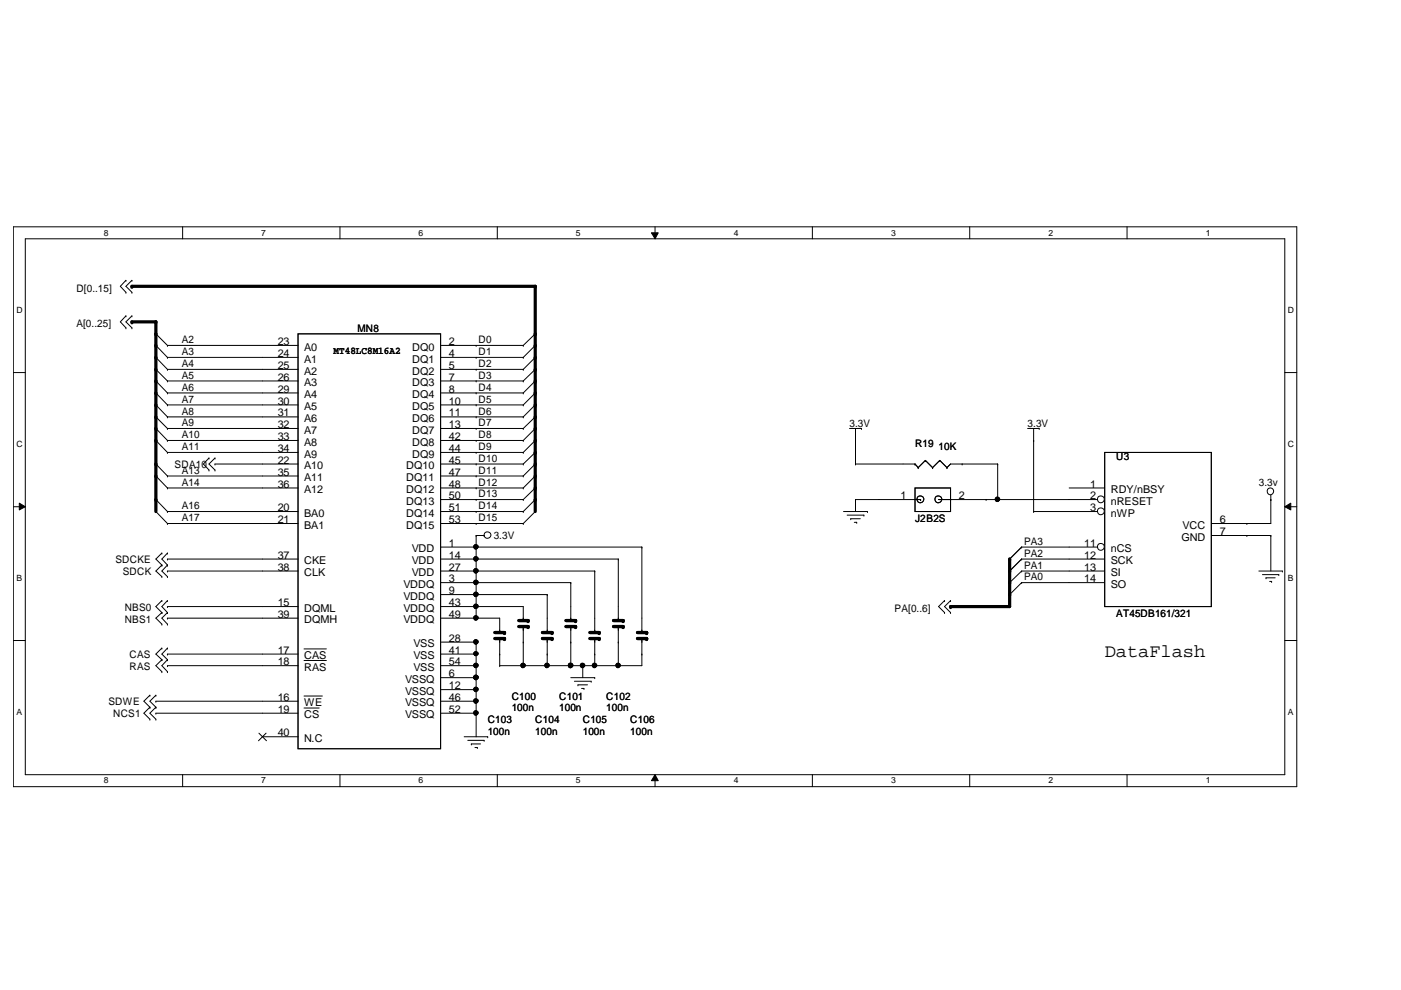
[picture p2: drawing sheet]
<svg xmlns="http://www.w3.org/2000/svg" width="297mm" height="210mm" viewBox="0 0 297 210" stroke-linecap="round" stroke-linejoin="round" font-family="sans-serif">
<path d="M2.8 48.1h272.1v118.7h-272.1zM5.4 50.6h267v113.7h-267z" fill="none" stroke="#000" stroke-width=".21"/>
<g fill="#fff">
<path d="M22 48.3h1.1v2.1h-1.1z"/>
<path d="M22 164.5h1.1v2h-1.1z"/>
</g>
<path d="M38.7 48.1v2.5M38.7 164.3v2.5" fill="none" stroke="#000" stroke-width=".21"/>
<g fill="#fff">
<path d="M55.4 48.3h1v2.1h-1z"/>
<path d="M55.4 164.5h1v2h-1z"/>
</g>
<path d="M72.1 48.1v2.5M72.1 164.3v2.5" fill="none" stroke="#000" stroke-width=".21"/>
<g fill="#fff">
<path d="M88.8 48.3h1v2.1h-1z"/>
<path d="M88.8 164.5h1v2h-1z"/>
</g>
<path d="M105.4 48.1v2.5M105.4 164.3v2.5" fill="none" stroke="#000" stroke-width=".21"/>
<g fill="#fff">
<path d="M122.1 48.3h1v2.1h-1z"/>
<path d="M122.1 164.5h1v2h-1z"/>
</g>
<path d="M138.1 49.4h1.5l-.7 1.2zM138.9 48.1v2.5M138.9 164.3l.7 1.2h-1.5zM138.9 164.3v2.5" fill="none" stroke="#000" stroke-width=".21"/>
<path d="M138.1 49.4h1.5l-.7 1.2zM138.9 164.3l.7 1.2h-1.5z" fill="#000"/>
<g fill="#fff">
<path d="M155.6 48.3h1v2.1h-1z"/>
<path d="M155.6 164.5h1v2h-1z"/>
</g>
<path d="M172.2 48.1v2.5M172.2 164.3v2.5" fill="none" stroke="#000" stroke-width=".21"/>
<g fill="#fff">
<path d="M188.9 48.3h1v2.1h-1z"/>
<path d="M188.9 164.5h1v2h-1z"/>
</g>
<path d="M205.6 48.1v2.5M205.6 164.3v2.5" fill="none" stroke="#000" stroke-width=".21"/>
<g fill="#fff">
<path d="M222.3 48.3h1v2.1h-1z"/>
<path d="M222.3 164.5h1v2h-1z"/>
</g>
<path d="M239 48.1v2.5M239 164.3v2.5" fill="none" stroke="#000" stroke-width=".21"/>
<g fill="#fff">
<path d="M255.6 48.3h1.1v2.1h-1.1z"/>
<path d="M255.6 164.5h1.1v2h-1.1z"/>
<path d="M3.5 64.8h1.3v2h-1.3z"/>
<path d="M273.1 64.8h1.2v2h-1.2z"/>
<path d="M3.5 93.1h1.3v2.1h-1.3z"/>
<path d="M273.1 93.1h1.2v2.1h-1.2z"/>
</g>
<path d="M2.8 79h2.6M272.4 79h2.5" fill="none" stroke="#000" stroke-width=".21"/>
<g fill="#fff">
<path d="M3.5 121.6h1.2v2h-1.2z"/>
<path d="M273.1 121.6h1.2v2h-1.2z"/>
</g>
<path d="M2.8 107.4h2.6M4.1 106.7l1.3 .7-1.3 .7zM272.4 107.4l1.3-.7v1.4zM272.4 107.4h2.5" fill="none" stroke="#000" stroke-width=".21"/>
<path d="M4.1 106.7l1.3 .7-1.3 .7zM272.4 107.4l1.3-.7v1.4z" fill="#000"/>
<g fill="#fff">
<path d="M3.5 149.9h1.1v2.1h-1.1z"/>
<path d="M273.1 149.9h1.1v2.1h-1.1z"/>
</g>
<g fill="none" stroke="#000" stroke-width=".21">
<path d="M26.7 59.4h.1M26.7 59.4l-1.2 1.3 1.2 1.3M28 59.4h.1M28 59.4l-1.3 1.3 1.3 1.3M26.7 67h.1M26.7 69.5h.1M26.7 62h.1M26.7 67l-1.2 1.2 1.2 1.3M28 67h.1M28 69.5h.1M28 62h.1M28 67l-1.3 1.2 1.3 1.3"/>
<path d="M33 70.8h.1M33 75.8h.1M33 73.2h.1M33 78.3h.1M33 70.8l2.5 2.4M33 75.8l2.5 2.5M33 73.2l2.5 2.6M33 78.3l2.5 2.5M35.5 73.2h.1M35.5 75.8h.1M35.5 78.3h.1M35.5 78.3h27.7"/>
<path d="M35.5 73.2h27.7M35.5 75.8h27.7M63.2 70.8h30.2v88h-30.2zM93.4 78.3h17.5M93.4 73.2h17.5M93.4 75.8h17.5M101 78.3h.1M101 73.2h.1M101 75.8h.1M110.9 78.3h.1M110.9 73.2h.1M110.9 75.8h.1"/>
<path d="M113.5 75.8l-2.6 2.5M113.5 78.3l-2.6 2.5M113.5 70.8l-2.6 2.4M113.5 73.2l-2.6 2.6M33 98.4h.1M33 83.3h.1M33 88.4h.1M33 80.8h.1M33 93.4h.1M33 85.9h.1M33 90.8h.1M33 98.4l2.5 2.5"/>
<path d="M33 83.3l2.5 2.6M33 88.4l2.5 2.4M33 80.8l2.5 2.5M33 93.4l2.5 2.5M33 85.9l2.5 2.5M33 90.8l2.5 2.6M35.5 93.4h.1M35.5 83.3h.1M35.5 88.4h.1M35.5 90.8h.1M35.5 80.8h.1M35.5 95.9h.1"/>
<path d="M35.5 85.9h.1M35.5 93.4h27.7M35.5 90.8h27.7M35.5 80.8h27.7M35.5 83.3h27.7M35.5 95.9h27.7M35.5 85.9h27.7M35.5 88.4h27.7M44.3 99.7h.1M44.3 97.1h.1M44.3 97.1l-1.2 1.3 1.2 1.3M45.6 98.4h.1"/>
<path d="M45.6 99.7h.1M45.6 97.1h.1M45.6 98.4h17.6M45.6 97.1l-1.3 1.3 1.3 1.3M93.4 93.4h17.5M93.4 90.8h17.5M93.4 80.8h17.5M93.4 83.3h17.5M93.4 98.4h17.5M93.4 95.9h17.5M93.4 85.9h17.5M93.4 88.4h17.5"/>
<path d="M101 93.4h.1M101 90.8h.1M101 80.8h.1M101 83.3h.1M101 98.4h.1M101 95.9h.1M101 85.9h.1M101 88.4h.1M110.9 90.8h.1M110.9 98.4h.1M110.9 95.9h.1M110.9 85.9h.1"/>
<path d="M110.9 80.8h.1M110.9 93.4h.1M110.9 88.4h.1M110.9 83.3h.1M113.5 88.4l-2.6 2.4M113.5 98.4l-2.6 2.5M113.5 95.9l-2.6 2.5M113.5 93.4l-2.6 2.5M113.5 83.3l-2.6 2.6M113.5 90.8l-2.6 2.6M113.5 85.9l-2.6 2.5M113.5 80.8l-2.6 2.5"/>
<path d="M180.1 90.8h2.6M181.4 98.4h.1M181.4 93.4h.1M181.4 98.4h12.6M181.4 90.8v7.6M182.7 90.8h.1M194 98.4h.1M194 98.4l.7 .7M194.7 99.1h.1M196.2 97.6h.1M196.2 97.6l1.5 1.5M196.2 97.6l-1.5 1.5"/>
<path d="M197.7 99.1h.1M199.2 97.6h.1M199.2 97.6l1.6 1.5M199.2 97.6l-1.5 1.5M200.8 99.1h.1M204 98.4h.1M211.5 98.4h.1M211.5 98.4h-10l-.7 .7M211.5 98.4v7.5M217.9 90.8h2.4M219.1 93.4h.1M219.1 90.8v17.7"/>
<path d="M220.3 90.8h.1M234.2 95.9h22.6v32.7h-22.6zM33 108.5h.1M33 100.9h.1M33 105.9h.1M33 108.5l2.5 2.5M33 100.9l2.5 2.6M33 105.9l2.5 2.6M34.3 119.8h.1M34.3 117.3h.1M34.3 117.3l-1.3 1.2 1.3 1.3M34.3 119.8l-1.3 1.3 1.3 1.2"/>
<path d="M35.5 118.5h.1M35.5 100.9h.1M35.5 108.5h.1M35.5 103.5h.1M35.5 111h.1M35.5 119.8h.1M35.5 117.3h.1M35.5 118.5h27.7M35.5 103.5h27.7M35.5 100.9h27.7M35.5 108.5h27.7M35.5 111h27.7"/>
<path d="M35.5 117.3l-1.2 1.2 1.2 1.3M35.5 119.8l-1.2 1.3 1.2 1.2M93.4 118.5h37.7M93.4 105.9h17.5M93.4 103.5h17.5M93.4 116h42.7M93.4 100.9h17.5M93.4 108.5h17.5M93.4 111h17.5M101 105.9h.1M101 103.5h.1M101 116h.1"/>
<path d="M101 100.9h.1M101 108.5h.1M101 118.5h.1M101 111h.1M101 113.5h.1M101 113.5v17.6M101 113.5h1.6M102.6 113.5h.1M110.9 111h.1M110.9 100.9h.1M110.9 103.5h.1M110.9 105.9h.1"/>
<path d="M110.9 108.5h.1M113.5 108.5l-2.6 2.5M113.5 100.9l-2.6 2.6M113.5 103.5l-2.6 2.4M113.5 105.9l-2.6 2.6M131.1 118.5h.1M131.1 118.5v10.1M136.1 116h.1M136.1 116v15.1M178.8 108.5h5.1M179.6 109.2h3.6M180.4 110h.1"/>
<path d="M180.4 110h2M181.1 110.7h.5M181.4 105.9h.1M181.4 105.9h5M181.4 105.9v2.6M181.6 110.7h.1M183.2 109.2h.1M183.9 108.5h.1M209.1 105.9h.1M209.1 105.9h17.6M211.5 105.9h.1M214.1 118.5h.1"/>
<path d="M216.6 116h.1M216.6 118.5h.1M216.6 118.5h10.1M216.6 116h10.1M216.6 116l-2.5 2.5M216.6 118.5l-2.5 2.6M219.1 108.5h.1M219.1 108.5h7.6M226.7 103.5h7.5M264.4 111h.1M264.4 113.5h.1M264.4 113.5h5"/>
<path d="M269.4 105.9h.1M269.4 113.5h.1M269.4 105v6h-5M269.4 113.5v7.6M2.8 135.8h2.6M34.3 122.3h.1M34.3 132.3h.1M34.3 129.9h.1M34.3 127.3h.1M34.3 139.9h.1M34.3 137.4h.1M34.3 129.9l-1.3 1.2 1.3 1.2"/>
<path d="M34.3 127.3l-1.3 1.3 1.3 1.3M34.3 137.4l-1.3 1.3 1.3 1.2M34.3 139.9l-1.3 1.2 1.3 1.3M35.5 121.1h.1M35.5 131.1h.1M35.5 128.6h.1M35.5 138.7h.1M35.5 122.3h.1M35.5 132.3h.1M35.5 129.9h.1M35.5 127.3h.1M35.5 139.9h.1"/>
<path d="M35.5 137.4h.1M35.5 121.1h27.7M35.5 131.1h27.7M35.5 128.6h27.7M35.5 138.7h27.7M35.5 129.9l-1.2 1.2 1.2 1.2M35.5 127.3l-1.2 1.3 1.2 1.3M35.5 137.4l-1.2 1.3 1.2 1.2M35.5 139.9l-1.2 1.2 1.2 1.3M64.5 137.6h4.7M93.4 131.1h12.5v3M93.4 121.1h32.7"/>
<path d="M93.4 128.6h17.5v3M93.4 123.5h27.6M93.4 126.1h22.6M93.4 138.7h7.6M93.4 136.1h7.6M101 128.6h.1M101 123.5h.1M101 121.1h.1M101 126.1h.1M101 138.7h.1M101 131.1h.1M101 136.1h.1"/>
<path d="M101 136.1v20.1M105.9 138.7h.1M105.9 134.1h.1M105.9 135.4h.1M105.9 135.4v5.7M110.9 136.1h.1M110.9 131.6h.1M110.9 132.8h.1M110.9 132.8v8.3M116 138.7h.1M116 126.1h.1M116 126.1v5"/>
<path d="M116 138.7v2.4M121 136.1h.1M121 123.5h.1M121 131.6h.1M121 132.8h.1M121 123.5v8.1M121 132.8v8.3M126.1 138.7h.1M126.1 121.1h.1M126.1 134.1h.1M126.1 135.4h.1M126.1 121.1v13"/>
<path d="M126.1 135.4v5.7M131.1 136.1h.1M131.1 136.1v5M136.1 138.7h.1M136.1 138.7v2.4h-30.2M200.3 127.3h.1M200.3 129.9h.1M200.3 127.3l-1.3 1.3 1.3 1.3M201.5 127.3h.1M201.5 129.9h.1M201.5 127.3l-1.2 1.3 1.2 1.3M214.1 121.1h.1"/>
<path d="M214.1 126.1h.1M214.1 123.5h.1M216.6 121.1h.1M216.6 123.5h.1M216.6 121.1h10.1M216.6 123.5h10.1M216.6 123.5l-2.5 2.6M216.6 121.1l-2.5 2.4M266.9 121.1h5M267.7 121.8h3.4M268.4 122.5h.1M268.4 122.5h2"/>
<path d="M269.2 123.3h.4M269.6 123.3h.1M271.1 121.8h.1M271.9 121.1h.1M272.4 135.8h2.5M31.8 149.9h.1M31.8 147.4h.1M31.8 152.5h.1M31.8 147.4l-1.3 1.3 1.3 1.2M31.8 149.9l-1.3 1.3 1.3 1.3M33 148.7h.1M33 151.2h.1"/>
<path d="M33 149.9h.1M33 147.4h.1M33 152.5h.1M33 148.7h30.2M33 151.2h30.2M33 147.4l-1.2 1.3 1.2 1.2M33 149.9l-1.2 1.3 1.2 1.3M34.3 142.4h.1M35.5 141.1h.1M35.5 142.4h.1M35.5 141.1h27.7M54.9 155.4l1.6 1.7"/>
<path d="M55.7 156.2h7.5M56.4 155.4l-1.6 1.7M64.5 140h4.7M64.5 147.6h3.9M64.5 150.1h3.2M93.4 148.7h7.6M93.4 151.2h7.6M93.4 141.1h7.6M93.4 143.7h7.6M93.4 146.2h7.6M98.4 156.2h5M99.2 157h3.4"/>
<path d="M99.9 157.7h.1M99.9 157.7h2M100.7 158.5h.5M101 146.2h.1M101 151.2h.1M101 141.1h.1M101 143.7h.1M101 148.7h.1M101.2 158.5h.1M102.6 157h.1M103.4 156.2h.1M105.9 141.1h.1"/>
<path d="M110.9 141.1h.1M116 141.1h.1M121 141.1h.1M121 143.7h5.1M121.8 144.4h3.5M122.5 145.2h.1M122.5 145.2h2.1M123.3 146h.5M123.6 141.1h.1M123.6 141.1v2.6M123.8 146h.1M125.3 144.4h.1"/>
<path d="M126.1 141.1h.1M126.1 143.7h.1M131.1 141.1h.1"/>
<circle cx="100.9" cy="115.9" r=".48"/>
<circle cx="100.9" cy="118.5" r=".48"/>
<circle cx="103.4" cy="113.5" r=".71"/>
<circle cx="211.5" cy="105.9" r=".48"/>
<circle cx="269.3" cy="104.2" r=".7"/>
<circle cx="100.9" cy="128.6" r=".48"/>
<circle cx="100.9" cy="126" r=".48"/>
<circle cx="100.9" cy="123.5" r=".48"/>
<circle cx="100.9" cy="121" r=".48"/>
<circle cx="100.9" cy="136.1" r=".48"/>
<circle cx="100.9" cy="131" r=".48"/>
<circle cx="100.9" cy="138.6" r=".45"/>
<circle cx="100.9" cy="143.6" r=".48"/>
<circle cx="100.9" cy="141.1" r=".48"/>
<circle cx="100.9" cy="151.2" r=".48"/>
<circle cx="100.9" cy="148.6" r=".48"/>
<circle cx="100.9" cy="146.2" r=".48"/>
<circle cx="110.9" cy="141.1" r=".48"/>
<circle cx="116" cy="141.1" r=".48"/>
<circle cx="121" cy="141.1" r=".48"/>
<circle cx="123.5" cy="141.1" r=".48"/>
<circle cx="126" cy="141.1" r=".48"/>
<circle cx="131" cy="141.1" r=".48"/>
</g>
<path d="M28 60.7h85.5v47.8M28 68.2h5v40.3M214.1 118.5v10.1h-12.6M104.9 134.1h2.1M104.9 135.4h2.1M110 131.6h2M110 132.8h2M120 131.6h2M120 132.8h2M125.1 134.1h1.9M125.1 135.4h1.9" fill="none" stroke="#000" stroke-width=".68"/>
<g fill="#000">
<circle cx="28" cy="60.7" r=".34"/>
<circle cx="28" cy="68.2" r=".34"/>
<circle cx="33" cy="73.2" r=".34"/>
<circle cx="33" cy="78.3" r=".34"/>
<circle cx="33" cy="75.8" r=".34"/>
<circle cx="33" cy="70.8" r=".34"/>
<circle cx="33" cy="68.2" r=".34"/>
<circle cx="113.5" cy="78.3" r=".34"/>
<circle cx="113.5" cy="60.7" r=".34"/>
<circle cx="113.5" cy="70.8" r=".34"/>
<circle cx="113.5" cy="75.8" r=".34"/>
<circle cx="113.5" cy="73.2" r=".34"/>
<circle cx="33" cy="85.9" r=".34"/>
<circle cx="33" cy="93.4" r=".34"/>
<circle cx="33" cy="83.3" r=".34"/>
<circle cx="33" cy="90.8" r=".34"/>
<circle cx="33" cy="88.4" r=".34"/>
<circle cx="33" cy="80.8" r=".34"/>
<circle cx="33" cy="98.4" r=".34"/>
<circle cx="113.5" cy="88.4" r=".34"/>
<circle cx="113.5" cy="98.4" r=".34"/>
<circle cx="113.5" cy="95.9" r=".34"/>
<circle cx="113.5" cy="85.9" r=".34"/>
<circle cx="113.5" cy="80.8" r=".34"/>
<circle cx="113.5" cy="83.3" r=".34"/>
<circle cx="113.5" cy="93.4" r=".34"/>
<circle cx="113.5" cy="90.8" r=".34"/>
<circle cx="33" cy="100.9" r=".34"/>
<circle cx="33" cy="105.9" r=".34"/>
<circle cx="113.5" cy="103.5" r=".34"/>
<circle cx="113.5" cy="100.9" r=".34"/>
<circle cx="113.5" cy="105.9" r=".34"/>
<circle cx="214.1" cy="118.5" r=".34"/>
<circle cx="107" cy="134.1" r=".34"/>
<circle cx="107" cy="135.4" r=".34"/>
<circle cx="112" cy="131.6" r=".34"/>
<circle cx="112" cy="132.8" r=".34"/>
<circle cx="122" cy="131.6" r=".34"/>
<circle cx="122" cy="132.8" r=".34"/>
<circle cx="127" cy="134.1" r=".34"/>
<circle cx="127" cy="135.4" r=".34"/>
<circle cx="201.5" cy="128.6" r=".34"/>
<circle cx="214.1" cy="126.1" r=".34"/>
<circle cx="214.1" cy="121.1" r=".34"/>
<circle cx="214.1" cy="123.5" r=".34"/>
</g>
<g fill="#000">
<circle cx="100.9" cy="115.9" r=".48"/>
<circle cx="100.9" cy="118.5" r=".48"/>
<circle cx="211.5" cy="105.9" r=".48"/>
<circle cx="100.9" cy="128.6" r=".48"/>
<circle cx="100.9" cy="126" r=".48"/>
<circle cx="100.9" cy="123.5" r=".48"/>
<circle cx="100.9" cy="121" r=".48"/>
<circle cx="100.9" cy="136.1" r=".48"/>
<circle cx="100.9" cy="131" r=".48"/>
<circle cx="100.9" cy="138.6" r=".45"/>
<circle cx="100.9" cy="143.6" r=".48"/>
<circle cx="100.9" cy="141.1" r=".48"/>
<circle cx="100.9" cy="151.2" r=".48"/>
<circle cx="100.9" cy="148.6" r=".48"/>
<circle cx="100.9" cy="146.2" r=".48"/>
<circle cx="110.9" cy="141.1" r=".48"/>
<circle cx="116" cy="141.1" r=".48"/>
<circle cx="121" cy="141.1" r=".48"/>
<circle cx="123.5" cy="141.1" r=".48"/>
<circle cx="126" cy="141.1" r=".48"/>
<circle cx="131" cy="141.1" r=".48"/>
</g>
<circle cx="233.4" cy="105.9" r=".73" fill="#fff"/>
<g fill="none" stroke="#000" stroke-width=".21">
<path d="M226.7 105.9h6"/>
<circle cx="233.4" cy="105.9" r=".73"/>
</g>
<circle cx="233.4" cy="108.4" r=".73" fill="#fff"/>
<g fill="none" stroke="#000" stroke-width=".21">
<path d="M226.7 108.5h6M256.8 111h7.6M256.8 113.5h7.6M226.7 123.5h7.5M226.7 121.1h7.5"/>
<circle cx="233.4" cy="108.4" r=".73"/>
</g>
<circle cx="233.4" cy="115.9" r=".73" fill="#fff"/>
<g fill="none" stroke="#000" stroke-width=".21">
<path d="M186.4 105.9h8.8M194 103.5h7.5v5h-7.5zM195.2 105.9h.1M199 105.9h10.1M201.5 105.9h.1M226.7 116h6M226.7 118.5h7.5M116 134.1h.1M116 135.4h.1M116 131.1v3M116 135.4v3.3M131.1 131.6h.1"/>
<path d="M131.1 132.8h.1M131.1 128.6v3M131.1 132.8v3.3M136.1 134.1h.1M136.1 135.4h.1M136.1 131.1v3M136.1 135.4v3.3"/>
<circle cx="100.9" cy="115.9" r=".48"/>
<circle cx="100.9" cy="118.5" r=".48"/>
<circle cx="195.1" cy="105.9" r=".73"/>
<circle cx="198.9" cy="105.9" r=".73"/>
<circle cx="211.5" cy="105.9" r=".48"/>
<circle cx="233.4" cy="115.9" r=".73"/>
<circle cx="100.9" cy="128.6" r=".48"/>
<circle cx="100.9" cy="126" r=".48"/>
<circle cx="100.9" cy="123.5" r=".48"/>
<circle cx="100.9" cy="121" r=".48"/>
<circle cx="100.9" cy="136.1" r=".48"/>
<circle cx="100.9" cy="131" r=".48"/>
<circle cx="100.9" cy="138.6" r=".45"/>
<circle cx="100.9" cy="143.6" r=".48"/>
<circle cx="100.9" cy="141.1" r=".48"/>
<circle cx="100.9" cy="151.2" r=".48"/>
<circle cx="100.9" cy="148.6" r=".48"/>
<circle cx="100.9" cy="146.2" r=".48"/>
<circle cx="110.9" cy="141.1" r=".48"/>
<circle cx="116" cy="141.1" r=".48"/>
<circle cx="121" cy="141.1" r=".48"/>
<circle cx="123.5" cy="141.1" r=".48"/>
<circle cx="126" cy="141.1" r=".48"/>
<circle cx="131" cy="141.1" r=".48"/>
</g>
<path d="M115 134.1h2M115 135.4h2M130.1 131.6h2M130.1 132.8h2M135.2 134.1h1.9M135.2 135.4h1.9" fill="none" stroke="#000" stroke-width=".68"/>
<g fill="#000">
<circle cx="117" cy="135.4" r=".34"/>
<circle cx="117" cy="134.1" r=".34"/>
<circle cx="132.1" cy="131.6" r=".34"/>
<circle cx="132.1" cy="132.8" r=".34"/>
<circle cx="137.1" cy="135.4" r=".34"/>
<circle cx="137.1" cy="134.1" r=".34"/>
</g>
<g fill="#000">
<circle cx="100.9" cy="115.9" r=".48"/>
<circle cx="100.9" cy="118.5" r=".48"/>
<circle cx="211.5" cy="105.9" r=".48"/>
<circle cx="100.9" cy="128.6" r=".48"/>
<circle cx="100.9" cy="126" r=".48"/>
<circle cx="100.9" cy="123.5" r=".48"/>
<circle cx="100.9" cy="121" r=".48"/>
<circle cx="100.9" cy="136.1" r=".48"/>
<circle cx="100.9" cy="131" r=".48"/>
<circle cx="100.9" cy="138.6" r=".45"/>
<circle cx="100.9" cy="143.6" r=".48"/>
<circle cx="100.9" cy="141.1" r=".48"/>
<circle cx="100.9" cy="151.2" r=".48"/>
<circle cx="100.9" cy="148.6" r=".48"/>
<circle cx="100.9" cy="146.2" r=".48"/>
<circle cx="110.9" cy="141.1" r=".48"/>
<circle cx="116" cy="141.1" r=".48"/>
<circle cx="121" cy="141.1" r=".48"/>
<circle cx="123.5" cy="141.1" r=".48"/>
<circle cx="126" cy="141.1" r=".48"/>
<circle cx="131" cy="141.1" r=".48"/>
</g>
<text font-size="4" x="234.2" y="139.3">DataFlash</text>
<g font-size="2.3">
<text x="58.9" y="73.2">23</text>
<text x="58.9" y="75.7">24</text>
<text x="64.5" y="74.3">A0</text>
<text x="64.5" y="76.9">A1</text>
<text x="87.4" y="74.3">DQ0</text>
<text x="87.4" y="76.9">DQ1</text>
<text x="95.2" y="73.2">2</text>
<text x="95.2" y="75.7">4</text>
<text x="58.9" y="78.2">25</text>
<text x="58.9" y="80.7">26</text>
<text x="58.9" y="83.2">29</text>
<text x="64.5" y="79.4">A2</text>
<text x="64.5" y="81.9">A3</text>
<text x="87.4" y="79.4">DQ2</text>
<text x="87.4" y="81.9">DQ3</text>
<text x="95.2" y="78.2">5</text>
<text x="95.2" y="80.7">7</text>
<text x="95.2" y="83.2">8</text>
<text x="58.9" y="85.8">30</text>
<text x="58.9" y="88.3">31</text>
<text x="64.5" y="84.4">A4</text>
<text x="64.5" y="87">A5</text>
<text x="64.5" y="89.5">A6</text>
<text x="87.4" y="84.4">DQ4</text>
<text x="87.4" y="87">DQ5</text>
<text x="87.4" y="89.5">DQ6</text>
<text x="95.2" y="85.8">10</text>
<text x="95.2" y="88.3">11</text>
<text x="58.9" y="90.8">32</text>
<text x="58.9" y="93.3">33</text>
<text x="58.9" y="95.8">34</text>
<text x="64.5" y="91.9">A7</text>
<text x="64.5" y="94.5">A8</text>
<text x="87.4" y="91.9">DQ7</text>
<text x="87.4" y="94.5">DQ8</text>
<text x="95.2" y="90.8">13</text>
<text x="95.2" y="93.3">42</text>
<text x="95.2" y="95.8">44</text>
<text x="58.9" y="98.3">22</text>
<text x="58.9" y="100.8">35</text>
<text x="64.5" y="97">A9</text>
<text x="64.5" y="99.5">A10</text>
<text x="86.1" y="99.5">DQ10</text>
<text x="87.4" y="97">DQ9</text>
<text x="95.2" y="98.3">45</text>
<text x="95.2" y="100.8">47</text>
<text x="58.9" y="103.4">36</text>
<text x="64.5" y="104.6">A12</text>
<text x="64.5" y="102">A11</text>
<text x="86.1" y="102">DQ11</text>
<text x="86.1" y="104.6">DQ12</text>
<text x="86.1" y="107">DQ13</text>
<text x="95.2" y="103.4">48</text>
<text x="95.2" y="105.8">50</text>
<text x="191" y="105.8">1</text>
<text x="203.3" y="105.8">2</text>
<text x="231.2" y="103.4">1</text>
<text x="231.2" y="105.8">2</text>
<text x="235.5" y="104.6">RDY/nBSY</text>
<text x="235.5" y="107">nRESET</text>
<text x="58.9" y="108.4">20</text>
<text x="58.9" y="110.9">21</text>
<text x="64.5" y="109.6">BA0</text>
<text x="64.5" y="112.1">BA1</text>
<text x="86.1" y="109.6">DQ14</text>
<text x="86.1" y="112.1">DQ15</text>
<text x="95.2" y="108.4">51</text>
<text x="95.2" y="110.9">53</text>
<text x="231.2" y="108.4">3</text>
<text x="235.5" y="109.6">nWP</text>
<text x="250.7" y="112.1">VCC</text>
<text x="258.6" y="110.9">6</text>
<text x="258.6" y="113.5">7</text>
<text x="58.9" y="118.4">37</text>
<text x="64.5" y="119.6">CKE</text>
<text x="87.3" y="117.1">VDD</text>
<text x="87.3" y="119.6">VDD</text>
<text x="95.2" y="115.9">1</text>
<text x="95.2" y="118.4">14</text>
<text x="229.9" y="115.9">11</text>
<text x="229.9" y="118.4">12</text>
<text x="235.5" y="117.1">nCS</text>
<text x="235.5" y="119.6">SCK</text>
<text x="250.5" y="114.6">GND</text>
<text x="58.9" y="121">38</text>
<text x="64.5" y="122.2">CLK</text>
<text x="85.5" y="124.6">VDDQ</text>
<text x="87.3" y="122.2">VDD</text>
<text x="95.2" y="121">27</text>
<text x="95.2" y="123.4">3</text>
<text x="95.2" y="126">9</text>
<text x="229.9" y="123.4">14</text>
<text x="229.9" y="121">13</text>
<text x="235.5" y="124.6">SO</text>
<text x="235.5" y="122.2">SI</text>
<text x="58.9" y="128.5">15</text>
<text x="58.9" y="131">39</text>
<text x="64.5" y="129.7">DQML</text>
<text x="85.5" y="127.2">VDDQ</text>
<text x="85.5" y="129.7">VDDQ</text>
<text x="95.2" y="128.5">43</text>
<text x="95.2" y="131">49</text>
<text x="64.5" y="132.2">DQMH</text>
<text x="85.5" y="132.2">VDDQ</text>
<text x="87.7" y="137.2">VSS</text>
<text x="95.2" y="136.1">28</text>
<text x="58.9" y="138.6">17</text>
<text x="58.9" y="141.1">18</text>
<text x="64.5" y="139.8">CAS</text>
<text x="64.5" y="142.2">RAS</text>
<text x="87.7" y="139.8">VSS</text>
<text x="87.7" y="142.2">VSS</text>
<text x="95.2" y="143.6">6</text>
<text x="95.2" y="138.6">41</text>
<text x="95.2" y="141.1">54</text>
<text x="58.9" y="148.6">16</text>
<text x="64.5" y="149.8">WE</text>
<text x="85.9" y="144.8">VSSQ</text>
<text x="85.9" y="147.3">VSSQ</text>
<text x="85.9" y="149.8">VSSQ</text>
<text x="95.2" y="146.1">12</text>
<text x="95.2" y="148.6">46</text>
<text x="58.9" y="151.1">19</text>
<text x="64.5" y="152.3">CS</text>
<text x="85.9" y="152.3">VSSQ</text>
<text x="95.2" y="151.1">52</text>
<text x="58.9" y="156.1">40</text>
<text x="64.5" y="157.3">N.C</text>
</g>
<g font-size="2.2">
<text x="16.2" y="61.8">D[0..15]</text>
<text x="16.2" y="69.3">A[0..25]</text>
<text x="75.8" y="70.4">MN8</text>
<text x="38.6" y="72.7">A2</text>
<text x="38.6" y="75.3">A3</text>
<text x="38.6" y="77.8">A4</text>
<text x="70.7" y="75.1">MT48LC8M16A2</text>
<text x="101.5" y="77.8">D2</text>
<text x="101.5" y="72.7">D0</text>
<text x="101.5" y="75.3">D1</text>
<text x="38.6" y="82.8">A6</text>
<text x="38.6" y="80.3">A5</text>
<text x="101.5" y="80.3">D3</text>
<text x="101.5" y="82.8">D4</text>
<text x="38.6" y="87.9">A8</text>
<text x="38.6" y="85.3">A7</text>
<text x="101.5" y="85.3">D5</text>
<text x="101.5" y="87.9">D6</text>
<text x="38.6" y="92.9">A10</text>
<text x="38.6" y="90.3">A9</text>
<text x="38.6" y="95.4">A11</text>
<text x="101.5" y="92.9">D8</text>
<text x="101.5" y="90.3">D7</text>
<text x="101.5" y="95.4">D9</text>
<text x="180.1" y="90.5">3.3V</text>
<text x="194" y="94.7">R19</text>
<text x="199" y="95.5">10K</text>
<text x="217.9" y="90.5">3.3V</text>
<text x="37" y="99.2">SDA10</text>
<text x="38.6" y="100.4">A13</text>
<text x="101.5" y="100.4">D11</text>
<text x="101.5" y="97.9">D10</text>
<text x="236.7" y="97.5">U3</text>
<text x="38.6" y="107.9">A16</text>
<text x="38.6" y="103">A14</text>
<text x="101.5" y="105.4">D13</text>
<text x="101.5" y="103">D12</text>
<text x="101.5" y="107.9">D14</text>
<text x="266.9" y="103">3.3v</text>
<text x="38.6" y="110.5">A17</text>
<text x="101.5" y="110.5">D15</text>
<text x="194" y="110.6">J2B2S</text>
<text x="24.5" y="119.4">SDCKE</text>
<text x="104.7" y="114.4">3.3V</text>
<text x="217.1" y="115.5">PA3</text>
<text x="217.1" y="118">PA2</text>
<text x="26" y="121.9">SDCK</text>
<text x="217.1" y="120.6">PA1</text>
<text x="217.1" y="123">PA0</text>
<text x="26.4" y="132">NBS1</text>
<text x="26.4" y="129.5">NBS0</text>
<text x="189.7" y="129.7">PA[0..6]</text>
<text x="236.7" y="130.7">AT45DB161/321</text>
<text x="27.5" y="139.5">CAS</text>
<text x="27.5" y="142">RAS</text>
<text x="23" y="149.5">SDWE</text>
<text x="108.5" y="148.3">C100</text>
<text x="118.6" y="148.3">C101</text>
<text x="128.6" y="148.3">C102</text>
<text x="24" y="152.1">NCS1</text>
<text x="103.4" y="153.3">C103</text>
<text x="103.4" y="155.9">100n</text>
<text x="108.5" y="150.8">100n</text>
<text x="113.5" y="153.3">C104</text>
<text x="113.5" y="155.9">100n</text>
<text x="118.6" y="150.8">100n</text>
<text x="123.6" y="153.3">C105</text>
<text x="123.6" y="155.9">100n</text>
<text x="128.6" y="150.8">100n</text>
<text x="133.6" y="153.3">C106</text>
<text x="133.6" y="155.9">100n</text>
</g>
<g font-size="1.8">
<text x="22" y="50">8</text>
<text x="55.4" y="50">7</text>
<text x="88.8" y="50">6</text>
<text x="122.1" y="50">5</text>
<text x="155.6" y="50">4</text>
<text x="188.9" y="50">3</text>
<text x="222.3" y="50">2</text>
<text x="255.6" y="50">1</text>
<text x="3.5" y="66.4">D</text>
<text x="273.1" y="66.4">D</text>
<text x="3.5" y="94.7">C</text>
<text x="273.1" y="94.7">C</text>
<text x="3.5" y="123.2">B</text>
<text x="273.1" y="123.2">B</text>
<text x="3.5" y="151.6">A</text>
<text x="273.1" y="151.6">A</text>
<text x="22" y="166.1">8</text>
<text x="55.4" y="166.1">7</text>
<text x="88.8" y="166.1">6</text>
<text x="122.1" y="166.1">5</text>
<text x="155.6" y="166.1">4</text>
<text x="188.9" y="166.1">3</text>
<text x="222.3" y="166.1">2</text>
<text x="255.6" y="166.1">1</text>
</g>
</svg>
